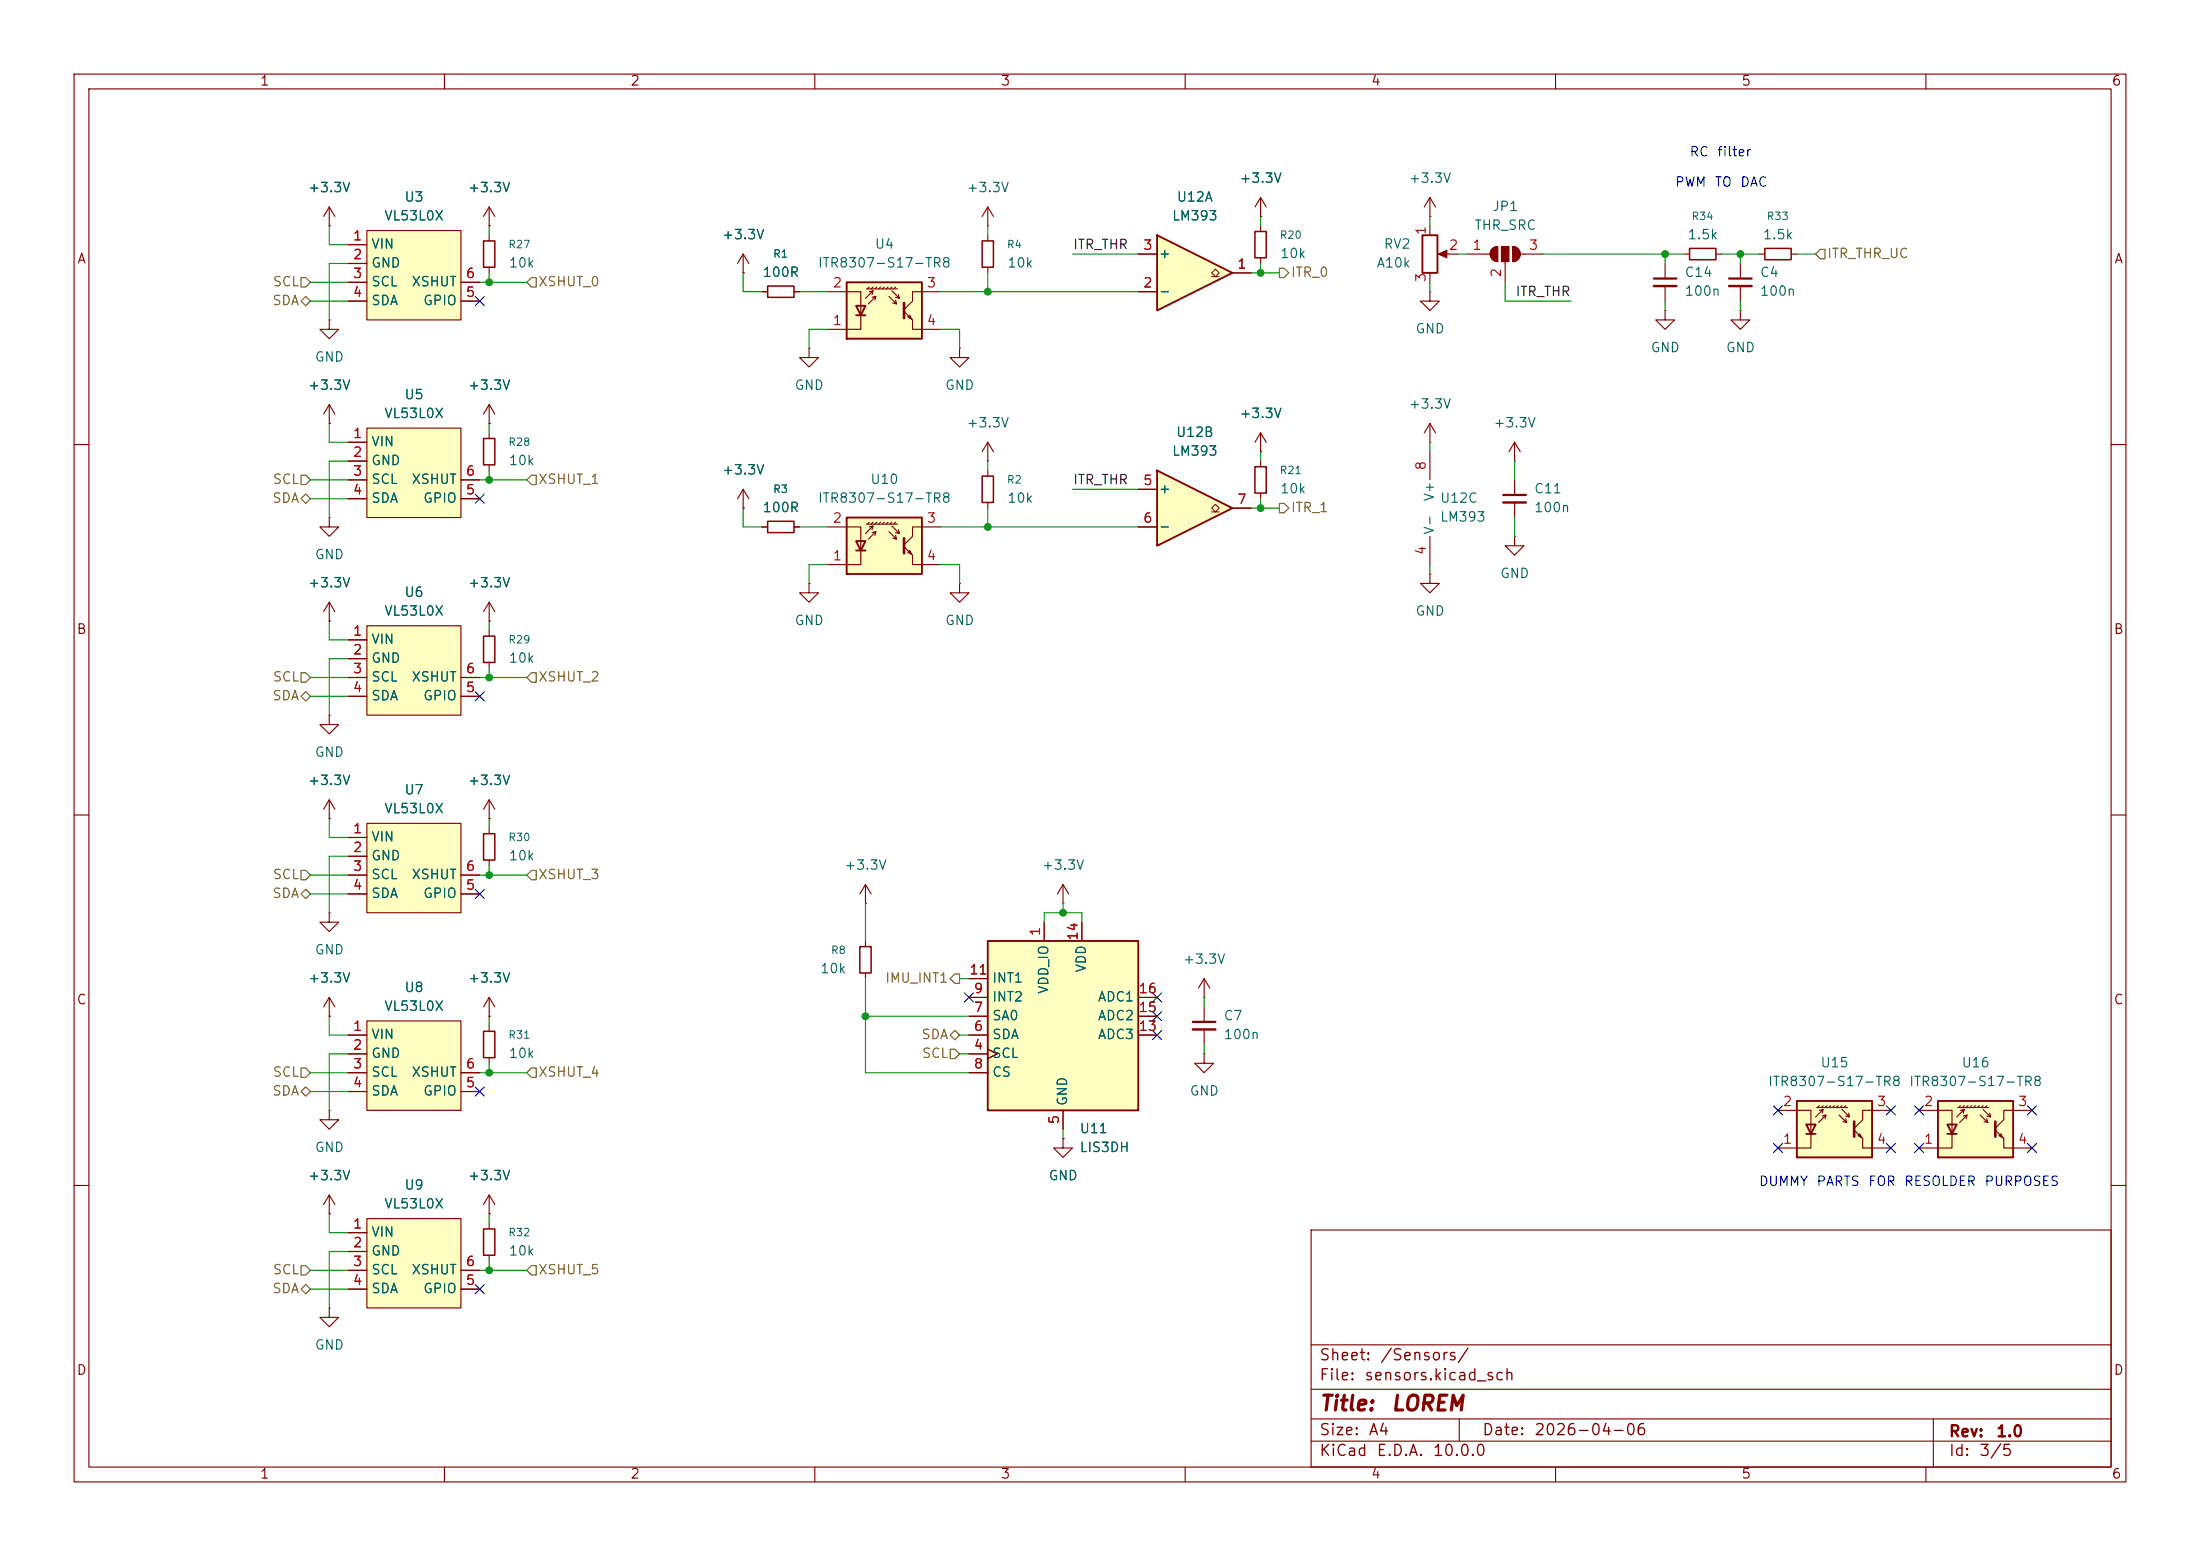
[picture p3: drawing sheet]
<svg xmlns="http://www.w3.org/2000/svg" width="297mm" height="210mm" viewBox="0 0 297 210" stroke-linecap="round" stroke-linejoin="round" font-family="sans-serif">
<g fill="none" stroke="#840000" stroke-width=".15">
<path d="M10 10h277v190h-277zM12 12h273v186h-273zM60 10v2M110 10v2M160 10v2M210 10v2M260 10v2M133.3 30.5h.1M133.3 27.9v2.6M133.3 31.8v.7M133.3 36.1v.7M133.3 27.9l-.7 1.3"/>
<path d="M133.3 27.9l.8 1.3M133.3 59.7v2.5M133.3 59.7l-.7 1.3M133.3 59.7l.8 1.3M10 60h2M133.3 62.2h.1M133.3 63.5v.8M133.3 67.8v.8M285 60h2M10 110h2M285 110h2M44.4 137.2h.1"/>
<path d="M44.4 134.6v2.6M44.4 134.6l-.7 1.3M44.4 134.6l.8 1.3M66 137.2h.1M66 134.6v2.6M66 134.6l-.7 1.3M66 134.6l.8 1.3M44.4 149.9v1.2h1.3l-1.3 1.3-1.2-1.3h1.2M44.4 149.9h.1M10 160h2M44.4 163.8h.1M44.4 176.5v1.3h1.3l-1.3 1.3-1.2-1.3h1.2"/>
<path d="M44.4 176.5h.1M44.4 161.3l-.7 1.3M44.4 161.3l.8 1.3M44.4 161.3v2.5M66 163.8h.1M66 161.3l-.7 1.3M66 161.3l.8 1.3M66 161.3v2.5M177 166h108v32h-108zM285 160h2M60 198v2M110 198v2"/>
<path d="M160 198v2M177 194.5h108M177 191.5h108M177 187.5h108M177 181.5h108M197 191.5v3M210 198v2M260 198v2M261 191.5v6.5"/>
</g>
<path d="M132.6 32.5h1.5v3.6h-1.5zM132.6 64.3h1.5v3.5h-1.5z" fill="none" stroke="#840000" stroke-width=".2"/>
<path d="M49.5 137.8h12.7v12.1h-12.7z" fill="#ffffc2"/>
<path d="M66 85.1v.8M66 89.4v.8M47 139.7h2.5M49.5 137.8h12.7v12.1h-12.7zM47 142.2h2.5M47 144.8h2.5M47 147.3h2.5M62.2 144.8h2.6M62.2 147.3h2.6" fill="none" stroke="#840000" stroke-width=".15"/>
<path d="M65.3 85.9h1.5v3.5h-1.5z" fill="none" stroke="#840000" stroke-width=".2"/>
<path d="M49.5 164.5h12.7v12h-12.7z" fill="#ffffc2"/>
<g fill="none" stroke="#840000" stroke-width=".15">
<path d="M66 58.4v.8M44.4 69.9v1.2h1.3l-1.3 1.3-1.2-1.3h1.2M44.4 69.9h.1M66 62.7v.8M44.4 110.5h.1M44.4 108l-.7 1.2M44.4 108l.8 1.2M44.4 108v2.5M44.4 123.2v1.3h1.3l-1.3 1.2-1.2-1.2h1.2M44.4 123.2h.1M66 138.4v.8M66 142.7v.8"/>
<path d="M47 166.4h2.5M47 168.9h2.5M47 171.5h2.5M47 174h2.5M49.5 164.5h12.7v12h-12.7zM62.2 171.5h2.6M62.2 174h2.6M66 165.1v.8M66 169.4v.8"/>
</g>
<path d="M65.3 59.2h1.5v3.5h-1.5zM65.3 139.2h1.5v3.5h-1.5zM65.3 165.9h1.5v3.5h-1.5z" fill="none" stroke="#840000" stroke-width=".2"/>
<path d="M49.5 111.1h12.7v12.1h-12.7z" fill="#ffffc2"/>
<g fill="none" stroke="#840000" stroke-width=".15">
<path d="M44.4 43.2v1.3h1.3l-1.3 1.2-1.2-1.2h1.2M44.4 43.2h.1M44.4 57.2h.1M44.4 54.6l-.7 1.3M44.4 54.6l.8 1.3M44.4 54.6v2.6M47 113h2.5M47 115.6h2.5M47 118.1h2.5M49.5 111.1h12.7v12.1h-12.7zM62.2 118.1h2.6M47 120.7h2.5"/>
<path d="M62.2 120.7h2.6"/>
</g>
<path d="M49.5 84.5h12.7v12h-12.7z" fill="#ffffc2"/>
<g fill="none" stroke="#840000" stroke-width=".15">
<path d="M170.2 30.5v.7M170.2 34.8v.8M193 29.2h.1M193 26.7v2.5M193 30.5v1.3M193 36.8v1.3M193 26.7l-.7 1.2M193 26.7l.8 1.2M194.6 34.3h2.2M198.1 34.3h3.1M201.5 33.6l.3-.3h.4v2a1.02 1.02 0 0 1-.9-.6 1.02 1.02 0 0 1 .2-1.1zM203.2 35.3v2.8"/>
<path d="M204.2 33.3a1.02 1.02 0 0 1 1 1 1.02 1.02 0 0 1-1 1zM205.2 34.3h3.1M193 59.7h.1M193 57.2l-.7 1.2M193 57.2l.8 1.2M193 57.2v2.5M44.4 83.8h.1M44.4 81.3l-.7 1.3M44.4 81.3l.8 1.3M44.4 81.3v2.5M47 86.4h2.5M47 88.9h2.5"/>
<path d="M47 91.4h2.5M47 94h2.5M49.5 84.5h12.7v12h-12.7zM62.2 91.4h2.6M62.2 94h2.6M66 83.8h.1M66 81.3l-.7 1.3M66 81.3l.8 1.3M66 81.3v2.5"/>
</g>
<g fill="#840000" stroke="#840000" stroke-width=".15">
<path d="M201.5 33.6l.3-.3h.4v2a1.02 1.02 0 0 1-.9-.6 1.02 1.02 0 0 1 .2-1.1z"/>
<path d="M202.7 33.3h1v2h-1z"/>
<path d="M204.2 33.3a1.02 1.02 0 0 1 1 1 1.02 1.02 0 0 1-1 1z"/>
<path d="M194.2 34.3l1.1-.5v1z"/>
</g>
<path d="M192 31.8h2.1v5h-2.1z" fill="none" stroke="#840000" stroke-width=".25"/>
<path d="M169.4 31.2h1.5v3.6h-1.5z" fill="none" stroke="#840000" stroke-width=".2"/>
<path d="M156.2 31.8l10.2 5-10.2 5.1z" fill="#ffffc2"/>
<path d="M156.2 31.8l10.2 5-10.2 5.1z" fill="none" stroke="#840000" stroke-width=".25"/>
<path d="M163.6 37.3h.5l-.5-.5 .5-.5 .5 .5-.5 .5h.5" fill="none" stroke="#840000" stroke-width=".14"/>
<path d="M153.7 39.4h2.5M153.7 34.3h2.5M166.4 36.8h2.5M170.2 29.2h.1M170.2 26.7l-.8 1.2M170.2 26.7l.7 1.2M170.2 26.7v2.5" fill="none" stroke="#840000" stroke-width=".15"/>
<path d="M156.2 63.5l10.2 5.1-10.2 5.1z" fill="#ffffc2"/>
<path d="M156.2 63.5l10.2 5.1-10.2 5.1z" fill="none" stroke="#840000" stroke-width=".25"/>
<path d="M163.6 69.1h.5l-.5-.5 .5-.5 .5 .5-.5 .5h.5" fill="none" stroke="#840000" stroke-width=".14"/>
<path d="M193 39.4v1.2h1.3l-1.3 1.3-1.2-1.3h1.2M193 39.4h.1M100.3 68.6h.1M100.3 66l-.7 1.3M100.3 66l.8 1.3M100.3 66v2.6M102.9 71.1h.7M107.2 71.1h.7M153.7 66h2.5M153.7 71.1h2.5M166.4 68.6h2.5" fill="none" stroke="#840000" stroke-width=".15"/>
<path d="M103.6 70.4h3.6v1.5h-3.6z" fill="none" stroke="#840000" stroke-width=".2"/>
<path d="M114.3 69.9h10.2v7.6h-10.2z" fill="#ffffc2"/>
<g fill="none" stroke="#840000" stroke-width=".15">
<path d="M100.3 36.8h.1M100.3 34.3l-.7 1.3M100.3 34.3l.8 1.3M100.3 34.3v2.5M102.9 39.4h.7M107.2 39.4h.7M227.3 34.3h.8M231.6 34.3h.8M109.2 47v1.3h1.3l-1.3 1.2-1.3-1.2h1.3M109.2 47h.1M129.5 47v1.3h1.3l-1.3 1.2-1.2-1.2h1.2M129.5 47h.1"/>
<path d="M170.2 58.4l-.8 1.3M170.2 58.4l.7 1.3M170.2 58.4v2.6M204.5 59.7l-.8 1.3M204.5 59.7l.7 1.3M204.5 59.7v2.5M111.8 71.1h4.4v5.1h-4.4M117 70.7h4.2M117.3 71.1l.6-.1-1.1 1M117.3 70.5l-.2 .2M117.7 71.9l.5-.1-1 1M117.9 70.5l-.3 .2"/>
<path d="M117.9 71l-.2 .5M118.2 71.8l-.1 .5M118.4 70.5l-.3 .2M118.9 70.5l-.3 .2M119.4 70.5l-.3 .2M119.9 70.5l-.3 .2M120 71.8l1 1-.1-.5M120.4 71l1 1-.1-.5M120.4 70.5l-.3 .2M120.5 72.6l.5 .2M120.9 70.5l-.3 .2M120.9 71.9l.5 .1"/>
<path d="M122 73.8l1.2 1.1v1.3h3.8M122.6 74.5l.2-.2 .3 .5zM127 71.1h-3.8v1.3l-1.2 1.1M170.2 61h.1M170.2 62.2v.8M170.2 66.5v.8M204.5 62.2h.1"/>
</g>
<path d="M114.3 69.9h10.2v7.6h-10.2zM115.6 73h1.2l-.6 1.3zM115.6 74.3h1.2" fill="none" stroke="#840000" stroke-width=".25"/>
<path d="M122 72.6v2.1" fill="none" stroke="#840000" stroke-width=".36"/>
<path d="M103.6 38.6h3.6v1.5h-3.6zM228.1 33.5h3.5v1.6h-3.5zM169.4 63h1.5v3.5h-1.5z" fill="none" stroke="#840000" stroke-width=".2"/>
<path d="M114.3 38.1h10.2v7.6h-10.2z" fill="#ffffc2"/>
<g fill="none" stroke="#840000" stroke-width=".15">
<path d="M66 31.8v.7M66 36.1v.7M111.8 39.4h4.4v5.1h-4.4M117 39h4.2M117.3 39.4l.6-.2-1.1 1.1M117.3 38.7l-.2 .3M117.9 38.7l-.3 .3M117.9 39.2l-.2 .6M118.4 38.7l-.3 .3M118.9 38.7l-.3 .3M119.4 38.7l-.3 .3M119.9 38.7l-.3 .3"/>
<path d="M120.4 39.2l1 1.1-.1-.5M120.4 38.7l-.3 .3M120.9 38.7l-.3 .3M127 39.4h-3.8v1.2l-1.2 1.2M66 57.2h.1M66 54.6v2.6M66 54.6l-.7 1.3M66 54.6l.8 1.3M117.7 40.1l.5-.1-1 1M118.2 40l-.1 .5M120 40l1 1-.1-.5M120.5 40.9l.5 .1"/>
<path d="M120.9 40.1l.5 .2M122 42l1.2 1.2v1.3h3.8M122.8 42.5l.3 .6-.5-.3zM193 77.5v1.2h1.3l-1.3 1.3-1.2-1.3h1.2M193 77.5h.1M193 61v3.8M193 72.4v3.8M204.5 72.4v1.3h1.2l-1.2 1.2-1.3-1.2h1.3M204.5 72.4h.1M204.5 64.8v2M204.5 67.8v2.1M162.6 135.9v2"/>
<path d="M162.6 138.9v2.1"/>
</g>
<path d="M114.3 38.1h10.2v7.6h-10.2zM115.6 41.3h1.2l-.6 1.2zM115.6 42.5h1.2" fill="none" stroke="#840000" stroke-width=".25"/>
<path d="M122 40.9v2" fill="none" stroke="#840000" stroke-width=".36"/>
<path d="M202.9 66.8h3.1M161 137.9h3.1" fill="none" stroke="#840000" stroke-width=".3"/>
<path d="M202.9 67.8h3.1M161 138.9h3.1" fill="none" stroke="#840000" stroke-width=".33"/>
<path d="M65.3 32.5h1.5v3.6h-1.5z" fill="none" stroke="#840000" stroke-width=".2"/>
<path d="M49.5 57.8h12.7v12.1h-12.7z" fill="#ffffc2"/>
<g fill="none" stroke="#840000" stroke-width=".15">
<path d="M47 59.7h2.5M49.5 57.8h12.7v12.1h-12.7zM47 62.2h2.5M47 64.8h2.5M47 67.3h2.5M62.2 64.8h2.6M62.2 67.3h2.6M66 110.5h.1M66 108l-.7 1.2M66 108l.8 1.2M66 108v2.5M66 111.8v.7"/>
<path d="M66 116.1v.7M143.5 119.4l-.8 1.3M143.5 119.4l.8 1.3M143.5 119.4v2.5M143.5 121.9h.1"/>
</g>
<path d="M65.3 112.5h1.5v3.6h-1.5z" fill="none" stroke="#840000" stroke-width=".2"/>
<path d="M133.3 127h20.4v22.9h-20.4z" fill="#ffffc2"/>
<path d="M133.3 127h20.4v22.9h-20.4z" fill="none" stroke="#840000" stroke-width=".25"/>
<g fill="none" stroke="#840000" stroke-width=".15">
<path d="M130.8 139.7h2.5M130.8 137.2h2.5M130.8 134.6h2.5M130.8 132.1h2.5M141 124.5v2.5M146 124.5v2.5M153.7 139.7h2.5M153.7 137.2h2.5M153.7 134.6h2.5M130.8 142.2h2.5M130.8 144.8h2.5M133.3 141.6l1.3 .6-1.3 .7"/>
<path d="M143.5 149.9v2.5"/>
</g>
<path d="M261.6 148.6h10.2v7.6h-10.2z" fill="#ffffc2"/>
<g fill="none" stroke="#840000" stroke-width=".15">
<path d="M162.6 142.2v1.3h1.2l-1.2 1.3-1.3-1.3h1.3M162.6 142.2h.1M259.1 149.9h4.4v5h-4.4M264.3 149.5h4.2M264.7 149.9l.5-.2-1 1M264.7 149.2l-.3 .3M265 150.6l.6-.1-1.1 1M265.2 149.2l-.3 .3M265.2 149.7l-.2 .5M265.6 150.5l-.2 .5M265.7 149.2l-.3 .3M266.2 149.2l-.3 .3"/>
<path d="M266.7 149.2l-.3 .3M267.2 149.2l-.2 .3M267.3 150.5l1.1 1-.2-.5M267.7 149.7l1 1-.1-.5M267.7 149.2l-.2 .3M267.8 151.4l.6 .1M268.2 149.2l-.2 .3M268.2 150.6l.5 .1M269.4 152.5l1.1 1.2v1.2h3.8M270.1 153l.3 .5-.5-.2zM274.3 149.9h-3.8v1.2l-1.1 1.2"/>
</g>
<path d="M261.6 148.6h10.2v7.6h-10.2zM262.9 151.8h1.3l-.7 1.2zM262.9 153h1.3" fill="none" stroke="#840000" stroke-width=".25"/>
<path d="M269.4 151.4v2" fill="none" stroke="#840000" stroke-width=".36"/>
<path d="M242.6 148.6h10.1v7.6h-10.1z" fill="#ffffc2"/>
<g fill="none" stroke="#840000" stroke-width=".15">
<path d="M44.4 30.5h.1M44.4 27.9l-.7 1.3M44.4 27.9l.8 1.3M44.4 27.9v2.6M224.8 35.6v2M224.8 38.6v2M234.9 35.6v2M234.9 38.6v2M237.5 34.3h.8M241.8 34.3h.8M224.8 41.9v1.3h1.3l-1.3 1.3-1.3-1.3h1.3M224.8 41.9h.1"/>
<path d="M234.9 41.9v1.3h1.3l-1.3 1.3-1.2-1.3h1.2M234.9 41.9h.1M109.2 78.7v1.3h1.3l-1.3 1.3-1.3-1.3h1.3M109.2 78.7h.1M129.5 78.7v1.3h1.3l-1.3 1.3-1.2-1.3h1.2M129.5 78.7h.1M116.8 119.4v2.5M116.8 119.4l-.7 1.3M116.8 119.4l.8 1.3M116.8 121.9h.1M116.8 127v.8M116.8 131.3v.8"/>
<path d="M162.6 134.6h.1M162.6 132.1l-.8 1.3M162.6 132.1l.7 1.3M162.6 132.1v2.5M143.5 153.7v1.2h1.3l-1.3 1.3-1.3-1.3h1.3M143.5 153.7h.1M240 149.9h4.5v5h-4.5M245.2 149.5h4.2M245.6 149.9l.5-.2-1 1M245.6 149.2l-.2 .3M246 150.6l.5-.1-1 1M246.1 149.2l-.2 .3"/>
<path d="M246.1 149.7l-.1 .5M246.5 150.5l-.1 .5M246.6 149.2l-.2 .3M247.1 149.2l-.2 .3M247.6 149.2l-.2 .3M248.2 149.2l-.3 .3M248.3 150.5l1 1-.1-.5M248.7 149.7l1 1-.1-.5M248.7 149.2l-.3 .3M248.8 151.4l.5 .1M249.2 149.2l-.3 .3M249.2 150.6l.5 .1"/>
<path d="M250.3 152.5l1.2 1.2v1.2h3.8M251.1 153l.2 .5-.5-.2zM255.3 149.9h-3.8v1.2l-1.2 1.2"/>
</g>
<path d="M242.6 148.6h10.1v7.6h-10.1zM243.8 151.8h1.3l-.6 1.2zM243.8 153h1.3" fill="none" stroke="#840000" stroke-width=".25"/>
<path d="M250.3 151.4v2" fill="none" stroke="#840000" stroke-width=".36"/>
<path d="M238.3 33.5h3.5v1.6h-3.5zM116.1 127.8h1.5v3.5h-1.5z" fill="none" stroke="#840000" stroke-width=".2"/>
<path d="M223.3 37.6h3M233.4 37.6h3.1" fill="none" stroke="#840000" stroke-width=".3"/>
<path d="M223.3 38.6h3M233.4 38.6h3.1" fill="none" stroke="#840000" stroke-width=".33"/>
<path d="M49.5 31.1h12.7v12.1h-12.7z" fill="#ffffc2"/>
<g fill="none" stroke="#840000" stroke-width=".15">
<path d="M44.4 30.5h.1M47 33h2.5M47 35.6h2.5M47 38.1h2.5M49.5 31.1h12.7v12.1h-12.7zM62.2 38.1h2.6M66 30.5h.1M66 27.9l-.7 1.3M66 27.9l.8 1.3M66 27.9v2.6M100.3 36.8h.1M102.9 39.4h.7"/>
<path d="M107.2 39.4h.7M153.7 39.4h2.5M153.7 34.3h2.5M166.4 36.8h2.5M170.2 29.2h.1M44.4 57.2h.1M47 40.6h2.5M47 59.7h2.5M62.2 40.6h2.6M66 57.2h.1M47 62.2h2.5M47 64.8h2.5"/>
<path d="M47 67.3h2.5M62.2 64.8h2.6M62.2 67.3h2.6M100.3 68.6h.1M102.9 71.1h.7M107.2 71.1h.7M153.7 71.1h2.5M153.7 66h2.5M166.4 68.6h2.5M170.2 61h.1M44.4 96.5v1.3h1.3l-1.3 1.3-1.2-1.3h1.2M44.4 96.5h.1"/>
<path d="M44.4 83.8h.1M47 86.4h2.5M47 88.9h2.5M47 91.4h2.5M47 94h2.5M62.2 91.4h2.6M62.2 94h2.6M66 83.8h.1M44.4 110.5h.1M47 113h2.5M47 115.6h2.5M47 118.1h2.5"/>
<path d="M62.2 118.1h2.6M66 110.5h.1M44.4 137.2h.1M47 139.7h2.5M47 120.7h2.5M62.2 120.7h2.6M66 137.2h.1M130.8 139.7h2.5M130.8 137.2h2.5M130.8 134.6h2.5M130.8 132.1h2.5M141 124.5v2.5"/>
<path d="M146 124.5v2.5M153.7 139.7h2.5M153.7 137.2h2.5M153.7 134.6h2.5M47 142.2h2.5M47 144.8h2.5M47 147.3h2.5M62.2 144.8h2.6M62.2 147.3h2.6M130.8 142.2h2.5M130.8 144.8h2.5M133.3 141.6l1.3 .6-1.3 .7"/>
<path d="M143.5 153.7h.1M143.5 149.9v2.5M44.4 163.8h.1M47 166.4h2.5M47 168.9h2.5M47 171.5h2.5M47 174h2.5M62.2 171.5h2.6M62.2 174h2.6M66 163.8h.1"/>
</g>
<g fill="none" stroke="#725600" stroke-width=".15">
<path d="M40.6 37.5h.7l.6 .6-.6 .6h-.7zM71.1 38.1l.7-.6h.6v1.2h-.6zM172.7 36.2h.7l.6 .6-.6 .7h-.7zM245.7 33.7h.7v1.2h-.7l-.6-.6zM40.6 40.6l.7-.6 .6 .6-.6 .7zM40.6 64.1h.7l.6 .7-.6 .6h-.7zM40.6 67.3l.7-.6 .6 .6-.6 .6zM71.1 64.8l.7-.7h.6v1.3h-.6zM172.7 67.9h.7l.6 .7-.6 .6h-.7zM40.6 94l.7-.7 .6 .7-.6 .6zM40.6 90.8h.7l.6 .6-.6 .7h-.7zM71.8 90.8h.6v1.3h-.6l-.7-.7z"/>
<path d="M40.6 117.5h.7l.6 .6-.6 .6h-.7zM71.8 117.5h.6v1.2h-.6l-.7-.6zM41.3 120l.6 .7-.6 .6-.7-.6zM128.3 139.7l.6-.6 .6 .6-.6 .6zM128.9 131.4h.6v1.3h-.6l-.6-.6zM40.6 144.1h.7l.6 .7-.6 .6h-.7zM40.6 147.3l.7-.6 .6 .6-.6 .7zM71.1 144.8l.7-.7h.6v1.3h-.6zM128.3 141.6h.6l.6 .6-.6 .7h-.6zM40.6 174l.7-.6 .6 .6-.6 .6zM40.6 170.8h.7l.6 .7-.6 .6h-.7zM71.8 170.8h.6v1.3h-.6l-.7-.6z"/>
</g>
<g fill="none" stroke="#009600" stroke-width=".15">
<path d="M41.9 38.1h5.1M44.4 30.5v2.5h2.6M47 35.6h-2.6v7.6M64.8 38.1h6.3M66 30.5v1.3M66 36.8v1.3M100.3 36.8v2.6h2.6M107.9 39.4h3.9M127 39.4h26.7M133.3 30.5v1.3M133.3 36.8v2.6M144.8 34.3h8.9"/>
<path d="M168.9 36.8h3.8M170.2 29.2v1.3M170.2 35.6v1.2M193 29.2v1.3M193 38.1v1.3M196.8 34.3h1.3M203.2 38.1v2.5h8.9M208.3 34.3h19M224.8 34.3v1.3M232.4 34.3h5.1M234.9 34.3v1.3M242.6 34.3h2.5"/>
<path d="M41.9 40.6h5.1M44.4 57.2v2.5h2.6M66 57.2v1.2M111.8 44.5h-2.6v2.5M127 44.5h2.5v2.5M193 59.7v1.3M224.8 40.6v1.3M234.9 40.6v1.3M41.9 67.3h5.1M41.9 64.8h5.1M47 62.2h-2.6v7.7M64.8 64.8h6.3"/>
<path d="M66 63.5v1.3M100.3 68.6v2.5h2.6M107.9 71.1h3.9M111.8 76.2h-2.6v2.5M127 71.1h26.7M127 76.2h2.5v2.5M133.3 62.2v1.3M133.3 68.6v2.5M144.8 66h8.9M168.9 68.6h3.8M170.2 61v1.2M170.2 67.3v1.3"/>
<path d="M193 76.2v1.3M204.5 62.2v2.6M204.5 69.9v2.5M41.9 94h5.1M41.9 91.4h5.1M44.4 83.8v2.6h2.6M47 88.9h-2.6v7.6M64.8 91.4h6.3M66 83.8v1.3M66 90.2v1.2M41.9 118.1h5.1M44.4 110.5v2.5h2.6"/>
<path d="M47 115.6h-2.6v7.6M64.8 118.1h6.3M66 110.5v1.3M66 116.8v1.3M41.9 120.7h5.1M44.4 137.2v2.5h2.6M66 137.2v1.2M116.8 132.1v12.7h14M116.8 121.9v5.1M116.8 137.2h14M129.5 132.1h1.3M129.5 139.7h1.3"/>
<path d="M141 124.5v-1.3h5v1.3M143.5 121.9v1.3M162.6 134.6v1.3M41.9 144.8h5.1M41.9 147.3h5.1M47 142.2h-2.6v7.7M64.8 144.8h6.3M66 143.5v1.3M129.5 142.2h1.3M143.5 152.4v1.3M162.6 141v1.2M41.9 171.5h5.1"/>
<path d="M41.9 174h5.1M44.4 163.8v2.6h2.6M47 168.9h-2.6v7.6M64.8 171.5h6.3M66 163.8v1.3M66 170.2v1.3"/>
</g>
<g fill="none" stroke="#000084" stroke-width=".15">
<path d="M64.2 40l1.2 1.2M65.4 40l-1.2 1.2M64.2 66.7l1.2 1.2M65.4 66.7l-1.2 1.2M64.2 93.4l1.2 1.2M65.4 93.4l-1.2 1.2M64.2 120l1.2 1.3M65.4 120l-1.2 1.3M130.2 134l1.2 1.2M131.4 134l-1.2 1.2M155.6 134l1.2 1.2M155.6 139.1l1.2 1.2"/>
<path d="M155.6 136.6l1.2 1.2M156.8 134l-1.2 1.2M156.8 139.1l-1.2 1.2M156.8 136.6l-1.2 1.2M64.2 146.7l1.2 1.2M65.4 146.7l-1.2 1.2M239.4 149.3l1.2 1.2M239.4 154.3l1.2 1.2M240.6 149.3l-1.2 1.2M240.6 154.3l-1.2 1.2M254.7 154.3l1.2 1.2M254.7 149.3l1.2 1.2"/>
<path d="M255.9 154.3l-1.2 1.2M255.9 149.3l-1.2 1.2M258.5 154.3l1.2 1.2M258.5 149.3l1.2 1.2M259.7 154.3l-1.2 1.2M259.7 149.3l-1.2 1.2M273.7 149.3l1.2 1.2M273.7 154.3l1.2 1.2M274.9 149.3l-1.2 1.2M274.9 154.3l-1.2 1.2M64.2 173.4l1.2 1.2M65.4 173.4l-1.2 1.2"/>
</g>
<g fill="#009600" stroke="#009600" stroke-width=".14">
<circle cx="116.8" cy="137.2" r=".46"/>
<circle cx="66" cy="38.1" r=".46"/>
<circle cx="66" cy="64.8" r=".46"/>
<circle cx="66" cy="144.8" r=".46"/>
<circle cx="66" cy="171.5" r=".46"/>
<circle cx="133.3" cy="71.1" r=".46"/>
<circle cx="133.3" cy="39.4" r=".46"/>
<circle cx="170.2" cy="68.6" r=".46"/>
<circle cx="143.5" cy="123.2" r=".46"/>
<circle cx="170.2" cy="36.8" r=".46"/>
<circle cx="66" cy="91.4" r=".46"/>
<circle cx="66" cy="118.1" r=".46"/>
<circle cx="224.8" cy="34.3" r=".46"/>
<circle cx="234.9" cy="34.3" r=".46"/>
</g>
<g font-size="2" fill="#840000">
<text x="178" y="190.9">Title:</text>
<text x="187.7" y="190.9">LOREM</text>
</g>
<g font-size="1.5" fill="#840000">
<text x="178" y="184">Sheet:</text>
<text x="186.2" y="184">/Sensors/</text>
<text x="178" y="186.7">File:</text>
<text x="184.1" y="186.7">sensors.kicad_sch</text>
<text x="178" y="196.9">KiCad</text>
<text x="178" y="194.1">Size:</text>
<text x="184.7" y="194.1">A4</text>
<text x="185.7" y="196.9">E.D.A.</text>
<text x="193.3" y="196.9">10.0.0</text>
<text x="200" y="194.1">Date:</text>
<text x="207" y="194.1">2026-04-06</text>
<text x="263" y="194.3">Rev:</text>
<text x="263" y="196.9">Id:</text>
<text x="267.1" y="196.9">3/5</text>
<text x="269.4" y="194.3">1.0</text>
</g>
<g font-size="1.3" fill="#840000">
<text x="35" y="11.9">1</text>
<text x="85" y="11.9">2</text>
<text x="135" y="11.9">3</text>
<text x="185" y="11.9">4</text>
<text x="235" y="11.9">5</text>
<text x="285" y="11.9">6</text>
<text x="10.3" y="35.9">A</text>
<text x="285.3" y="35.9">A</text>
<text x="10.3" y="85.9">B</text>
<text x="285.3" y="85.9">B</text>
<text x="10.3" y="135.9">C</text>
<text x="285.3" y="135.9">C</text>
<text x="10.3" y="185.9">D</text>
<text x="285.3" y="185.9">D</text>
<text x="35" y="199.9">1</text>
<text x="85" y="199.9">2</text>
<text x="135" y="199.9">3</text>
<text x="185" y="199.9">4</text>
<text x="235" y="199.9">5</text>
<text x="285" y="199.9">6</text>
</g>
<g font-size="1.3" fill="#0000c2">
<text x="228" y="21.4">RC</text>
<text x="231.7" y="21.4">filter</text>
<text x="226" y="25.5">PWM</text>
<text x="231.4" y="25.5">TO</text>
<text x="234.8" y="25.5">DAC</text>
<text x="237.4" y="160.4">DUMMY</text>
<text x="245.1" y="160.4">PARTS</text>
<text x="252.1" y="160.4">FOR</text>
<text x="257" y="160.4">RESOLDER</text>
<text x="267.8" y="160.4">PURPOSES</text>
</g>
<g font-size="1.3" fill="#006464">
<text x="41.5" y="26.3">+3.3V</text>
<text x="54.5" y="27.5">U3</text>
<text x="63.1" y="26.3">+3.3V</text>
<text x="130.4" y="26.3">+3.3V</text>
<text x="158.8" y="27.5">U12A</text>
<text x="167.2" y="25">+3.3V</text>
<text x="190.1" y="25">+3.3V</text>
<text x="201.4" y="28.8">JP1</text>
<text x="50" y="33.9">VIN</text>
<text x="51.8" y="30.1">VL53L0X</text>
<text x="97.4" y="32.6">+3.3V</text>
<text x="118" y="33.9">U4</text>
<text x="156.3" y="35.2">+</text>
<text x="158.1" y="30.1">LM393</text>
<text x="172.7" y="35.2">10k</text>
<text x="186.7" y="33.9">RV2</text>
<text x="199" y="31.3">THR_SRC</text>
<text x="227.7" y="32.6">1.5k</text>
<text x="237.9" y="32.6">1.5k</text>
<text x="50" y="36.4">GND</text>
<text x="50" y="39">SCL</text>
<text x="50" y="41.5">SDA</text>
<text x="55.5" y="39">XSHUT</text>
<text x="57" y="41.5">GPIO</text>
<text x="68.6" y="36.4">10k</text>
<text x="102.9" y="37.7">100R</text>
<text x="110.3" y="36.4">ITR8307-S17-TR8</text>
<text x="135.9" y="36.4">10k</text>
<text x="156.3" y="40.2">-</text>
<text x="185.8" y="36.4">A10k</text>
<text x="227.3" y="40.2">100n</text>
<text x="227.3" y="37.7">C14</text>
<text x="237.5" y="37.7">C4</text>
<text x="237.5" y="40.2">100n</text>
<text x="191" y="45.3">GND</text>
<text x="222.8" y="47.9">GND</text>
<text x="232.9" y="47.9">GND</text>
<text x="41.5" y="52.9">+3.3V</text>
<text x="42.4" y="49.1">GND</text>
<text x="63.1" y="52.9">+3.3V</text>
<text x="107.2" y="52.9">GND</text>
<text x="127.5" y="52.9">GND</text>
<text x="51.8" y="56.7">VL53L0X</text>
<text x="54.5" y="54.2">U5</text>
<text x="130.4" y="58">+3.3V</text>
<text x="158.7" y="59.3">U12B</text>
<text x="167.2" y="56.7">+3.3V</text>
<text x="190.1" y="55.5">+3.3V</text>
<text x="201.5" y="58">+3.3V</text>
<text x="50" y="60.6">VIN</text>
<text x="50" y="63.1">GND</text>
<text x="50" y="65.6">SCL</text>
<text x="55.5" y="65.6">XSHUT</text>
<text x="68.6" y="63.1">10k</text>
<text x="97.4" y="64.4">+3.3V</text>
<text x="117.4" y="65.6">U10</text>
<text x="158.1" y="61.8">LM393</text>
<text x="50" y="68.2">SDA</text>
<text x="57" y="68.2">GPIO</text>
<text x="102.9" y="69.4">100R</text>
<text x="110.3" y="68.2">ITR8307-S17-TR8</text>
<text x="135.9" y="68.2">10k</text>
<text x="156.3" y="66.9">+</text>
<text x="156.3" y="72">-</text>
<text x="172.7" y="66.9">10k</text>
<text x="193.9" y="67.8" transform="rotate(-90 193.9 67.8)">V+</text>
<text x="194.3" y="68.2">U12C</text>
<text x="194.3" y="70.7">LM393</text>
<text x="207" y="69.4">100n</text>
<text x="207" y="66.9">C11</text>
<text x="42.4" y="75.8">GND</text>
<text x="193.9" y="72.3" transform="rotate(-90 193.9 72.3)">V-</text>
<text x="41.5" y="79.6">+3.3V</text>
<text x="51.8" y="83.4">VL53L0X</text>
<text x="54.5" y="80.9">U6</text>
<text x="63.1" y="79.6">+3.3V</text>
<text x="191" y="83.4">GND</text>
<text x="202.4" y="78.3">GND</text>
<text x="50" y="87.2">VIN</text>
<text x="50" y="89.8">GND</text>
<text x="68.6" y="89.8">10k</text>
<text x="107.2" y="84.7">GND</text>
<text x="127.5" y="84.7">GND</text>
<text x="50" y="92.3">SCL</text>
<text x="50" y="94.8">SDA</text>
<text x="55.5" y="92.3">XSHUT</text>
<text x="57" y="94.8">GPIO</text>
<text x="41.5" y="106.3">+3.3V</text>
<text x="42.4" y="102.5">GND</text>
<text x="54.5" y="107.5">U7</text>
<text x="63.1" y="106.3">+3.3V</text>
<text x="50" y="113.9">VIN</text>
<text x="51.8" y="110.1">VL53L0X</text>
<text x="50" y="116.4">GND</text>
<text x="50" y="119">SCL</text>
<text x="55.5" y="119">XSHUT</text>
<text x="68.6" y="116.4">10k</text>
<text x="113.9" y="117.7">+3.3V</text>
<text x="140.6" y="117.7">+3.3V</text>
<text x="50" y="121.5">SDA</text>
<text x="57" y="121.5">GPIO</text>
<text x="42.4" y="129.1">GND</text>
<text x="110.6" y="131.7">10k</text>
<text x="146.9" y="131.3" transform="rotate(-90 146.9 131.3)">VDD</text>
<text x="159.6" y="130.4">+3.3V</text>
<text x="41.5" y="132.9">+3.3V</text>
<text x="51.8" y="136.8">VL53L0X</text>
<text x="54.5" y="134.2">U8</text>
<text x="63.1" y="132.9">+3.3V</text>
<text x="133.9" y="135.5">INT2</text>
<text x="133.9" y="132.9">INT1</text>
<text x="141.8" y="134.2" transform="rotate(-90 141.8 134.2)">VDD_IO</text>
<text x="148.1" y="135.5">ADC1</text>
<text x="50" y="140.6">VIN</text>
<text x="50" y="143.1">GND</text>
<text x="68.6" y="143.1">10k</text>
<text x="133.9" y="143.1">SCL</text>
<text x="133.9" y="140.6">SDA</text>
<text x="133.9" y="138">SA0</text>
<text x="148.1" y="140.6">ADC3</text>
<text x="148.1" y="138">ADC2</text>
<text x="165.1" y="138">C7</text>
<text x="165.1" y="140.6">100n</text>
<text x="50" y="145.6">SCL</text>
<text x="50" y="148.2">SDA</text>
<text x="55.5" y="145.6">XSHUT</text>
<text x="57" y="148.2">GPIO</text>
<text x="133.9" y="145.6">CS</text>
<text x="144.4" y="149.4" transform="rotate(-90 144.4 149.4)">GND</text>
<text x="160.5" y="148.2">GND</text>
<text x="238.6" y="146.9">ITR8307-S17-TR8</text>
<text x="245.7" y="144.4">U15</text>
<text x="257.6" y="146.9">ITR8307-S17-TR8</text>
<text x="264.7" y="144.4">U16</text>
<text x="42.4" y="155.8">GND</text>
<text x="145.7" y="153.3">U11</text>
<text x="145.7" y="155.8">LIS3DH</text>
<text x="41.5" y="159.6">+3.3V</text>
<text x="54.5" y="160.9">U9</text>
<text x="63.1" y="159.6">+3.3V</text>
<text x="141.5" y="159.6">GND</text>
<text x="50" y="167.2">VIN</text>
<text x="51.8" y="163.4">VL53L0X</text>
<text x="50" y="169.8">GND</text>
<text x="50" y="172.3">SCL</text>
<text x="55.5" y="172.3">XSHUT</text>
<text x="68.6" y="169.8">10k</text>
<text x="50" y="174.9">SDA</text>
<text x="57" y="174.9">GPIO</text>
<text x="42.4" y="182.5">GND</text>
</g>
<g font-size="1.3" fill="#a90000">
<text x="47.6" y="32.8">1</text>
<text x="47.6" y="35.3">2</text>
<text x="154.2" y="34">3</text>
<text x="192.8" y="31.8" transform="rotate(-90 192.8 31.8)">1</text>
<text x="195.5" y="34">2</text>
<text x="198.7" y="34">1</text>
<text x="206.3" y="34">3</text>
<text x="47.6" y="37.8">3</text>
<text x="47.6" y="40.4">4</text>
<text x="62.8" y="40.4">5</text>
<text x="62.8" y="37.8">6</text>
<text x="112.3" y="39.1">2</text>
<text x="125" y="39.1">3</text>
<text x="154.2" y="39.1">2</text>
<text x="166.9" y="36.6">1</text>
<text x="192.8" y="38.2" transform="rotate(-90 192.8 38.2)">3</text>
<text x="202.9" y="37.5" transform="rotate(-90 202.9 37.5)">2</text>
<text x="112.3" y="44.2">1</text>
<text x="125" y="44.2">4</text>
<text x="47.6" y="59.4">1</text>
<text x="47.6" y="62">2</text>
<text x="47.6" y="64.5">3</text>
<text x="62.8" y="64.5">6</text>
<text x="154.2" y="65.8">5</text>
<text x="192.8" y="63.6" transform="rotate(-90 192.8 63.6)">8</text>
<text x="47.6" y="67.1">4</text>
<text x="62.8" y="67.1">5</text>
<text x="112.3" y="70.9">2</text>
<text x="125" y="70.9">3</text>
<text x="154.2" y="70.9">6</text>
<text x="166.9" y="68.3">7</text>
<text x="112.3" y="75.9">1</text>
<text x="125" y="75.9">4</text>
<text x="192.8" y="75" transform="rotate(-90 192.8 75)">4</text>
<text x="47.6" y="86.1">1</text>
<text x="47.6" y="88.6">2</text>
<text x="47.6" y="91.2">3</text>
<text x="47.6" y="93.7">4</text>
<text x="62.8" y="93.7">5</text>
<text x="62.8" y="91.2">6</text>
<text x="47.6" y="112.8">1</text>
<text x="47.6" y="115.3">2</text>
<text x="47.6" y="117.9">3</text>
<text x="62.8" y="117.9">6</text>
<text x="47.6" y="120.4">4</text>
<text x="62.8" y="120.4">5</text>
<text x="130.8" y="131.8">11</text>
<text x="140.7" y="126.4" transform="rotate(-90 140.7 126.4)">1</text>
<text x="145.8" y="127" transform="rotate(-90 145.8 127)">14</text>
<text x="131.4" y="136.9">7</text>
<text x="131.4" y="134.4">9</text>
<text x="153.6" y="136.9">15</text>
<text x="153.6" y="134.4">16</text>
<text x="47.6" y="139.4">1</text>
<text x="47.6" y="142">2</text>
<text x="131.4" y="142">4</text>
<text x="131.4" y="139.4">6</text>
<text x="153.6" y="139.4">13</text>
<text x="47.6" y="144.5">3</text>
<text x="47.6" y="147.1">4</text>
<text x="62.8" y="147.1">5</text>
<text x="62.8" y="144.5">6</text>
<text x="131.4" y="144.5">8</text>
<text x="240.6" y="149.6">2</text>
<text x="253.3" y="149.6">3</text>
<text x="259.6" y="149.6">2</text>
<text x="272.3" y="149.6">3</text>
<text x="143.3" y="151.8" transform="rotate(-90 143.3 151.8)">5</text>
<text x="240.6" y="154.7">1</text>
<text x="253.3" y="154.7">4</text>
<text x="259.6" y="154.7">1</text>
<text x="272.3" y="154.7">4</text>
<text x="47.6" y="166.1">1</text>
<text x="47.6" y="168.7">2</text>
<text x="47.6" y="171.2">3</text>
<text x="47.6" y="173.7">4</text>
<text x="62.8" y="173.7">5</text>
<text x="62.8" y="171.2">6</text>
</g>
<g font-size="1.3" fill="#0f0f0f">
<text x="144.8" y="33.9">ITR_THR</text>
<text x="204.5" y="40.3">ITR_THR</text>
<text x="144.8" y="65.7">ITR_THR</text>
</g>
<g font-size="1.3" fill="#725600">
<text x="246.6" y="35.2">ITR_THR_UC</text>
<text x="36.7" y="41.5">SDA</text>
<text x="36.7" y="39">SCL</text>
<text x="72.6" y="39">XSHUT_0</text>
<text x="174.2" y="37.7">ITR_0</text>
<text x="36.7" y="65.6">SCL</text>
<text x="72.6" y="65.6">XSHUT_1</text>
<text x="36.7" y="68.2">SDA</text>
<text x="174.2" y="69.4">ITR_1</text>
<text x="36.7" y="94.8">SDA</text>
<text x="36.7" y="92.3">SCL</text>
<text x="72.6" y="92.3">XSHUT_2</text>
<text x="36.7" y="119">SCL</text>
<text x="72.6" y="119">XSHUT_3</text>
<text x="36.7" y="121.5">SDA</text>
<text x="119.4" y="132.9">IMU_INT1</text>
<text x="124.3" y="140.6">SDA</text>
<text x="124.4" y="143.1">SCL</text>
<text x="36.7" y="148.2">SDA</text>
<text x="36.7" y="145.6">SCL</text>
<text x="72.6" y="145.6">XSHUT_4</text>
<text x="36.7" y="172.3">SCL</text>
<text x="72.6" y="172.3">XSHUT_5</text>
<text x="36.7" y="174.9">SDA</text>
</g>
<g font-size="1" fill="#006464">
<text x="228.3" y="29.9">R34</text>
<text x="238.4" y="29.9">R33</text>
<text x="68.5" y="33.8">R27</text>
<text x="104.3" y="35">R1</text>
<text x="135.9" y="33.8">R4</text>
<text x="172.7" y="32.5">R20</text>
<text x="68.5" y="60.4">R28</text>
<text x="135.9" y="65.5">R2</text>
<text x="172.7" y="64.2">R21</text>
<text x="104.3" y="66.8">R3</text>
<text x="68.5" y="87.1">R29</text>
<text x="68.5" y="113.8">R30</text>
<text x="112.1" y="129">R8</text>
<text x="68.5" y="140.4">R31</text>
<text x="68.5" y="167.1">R32</text>
</g>
</svg>
